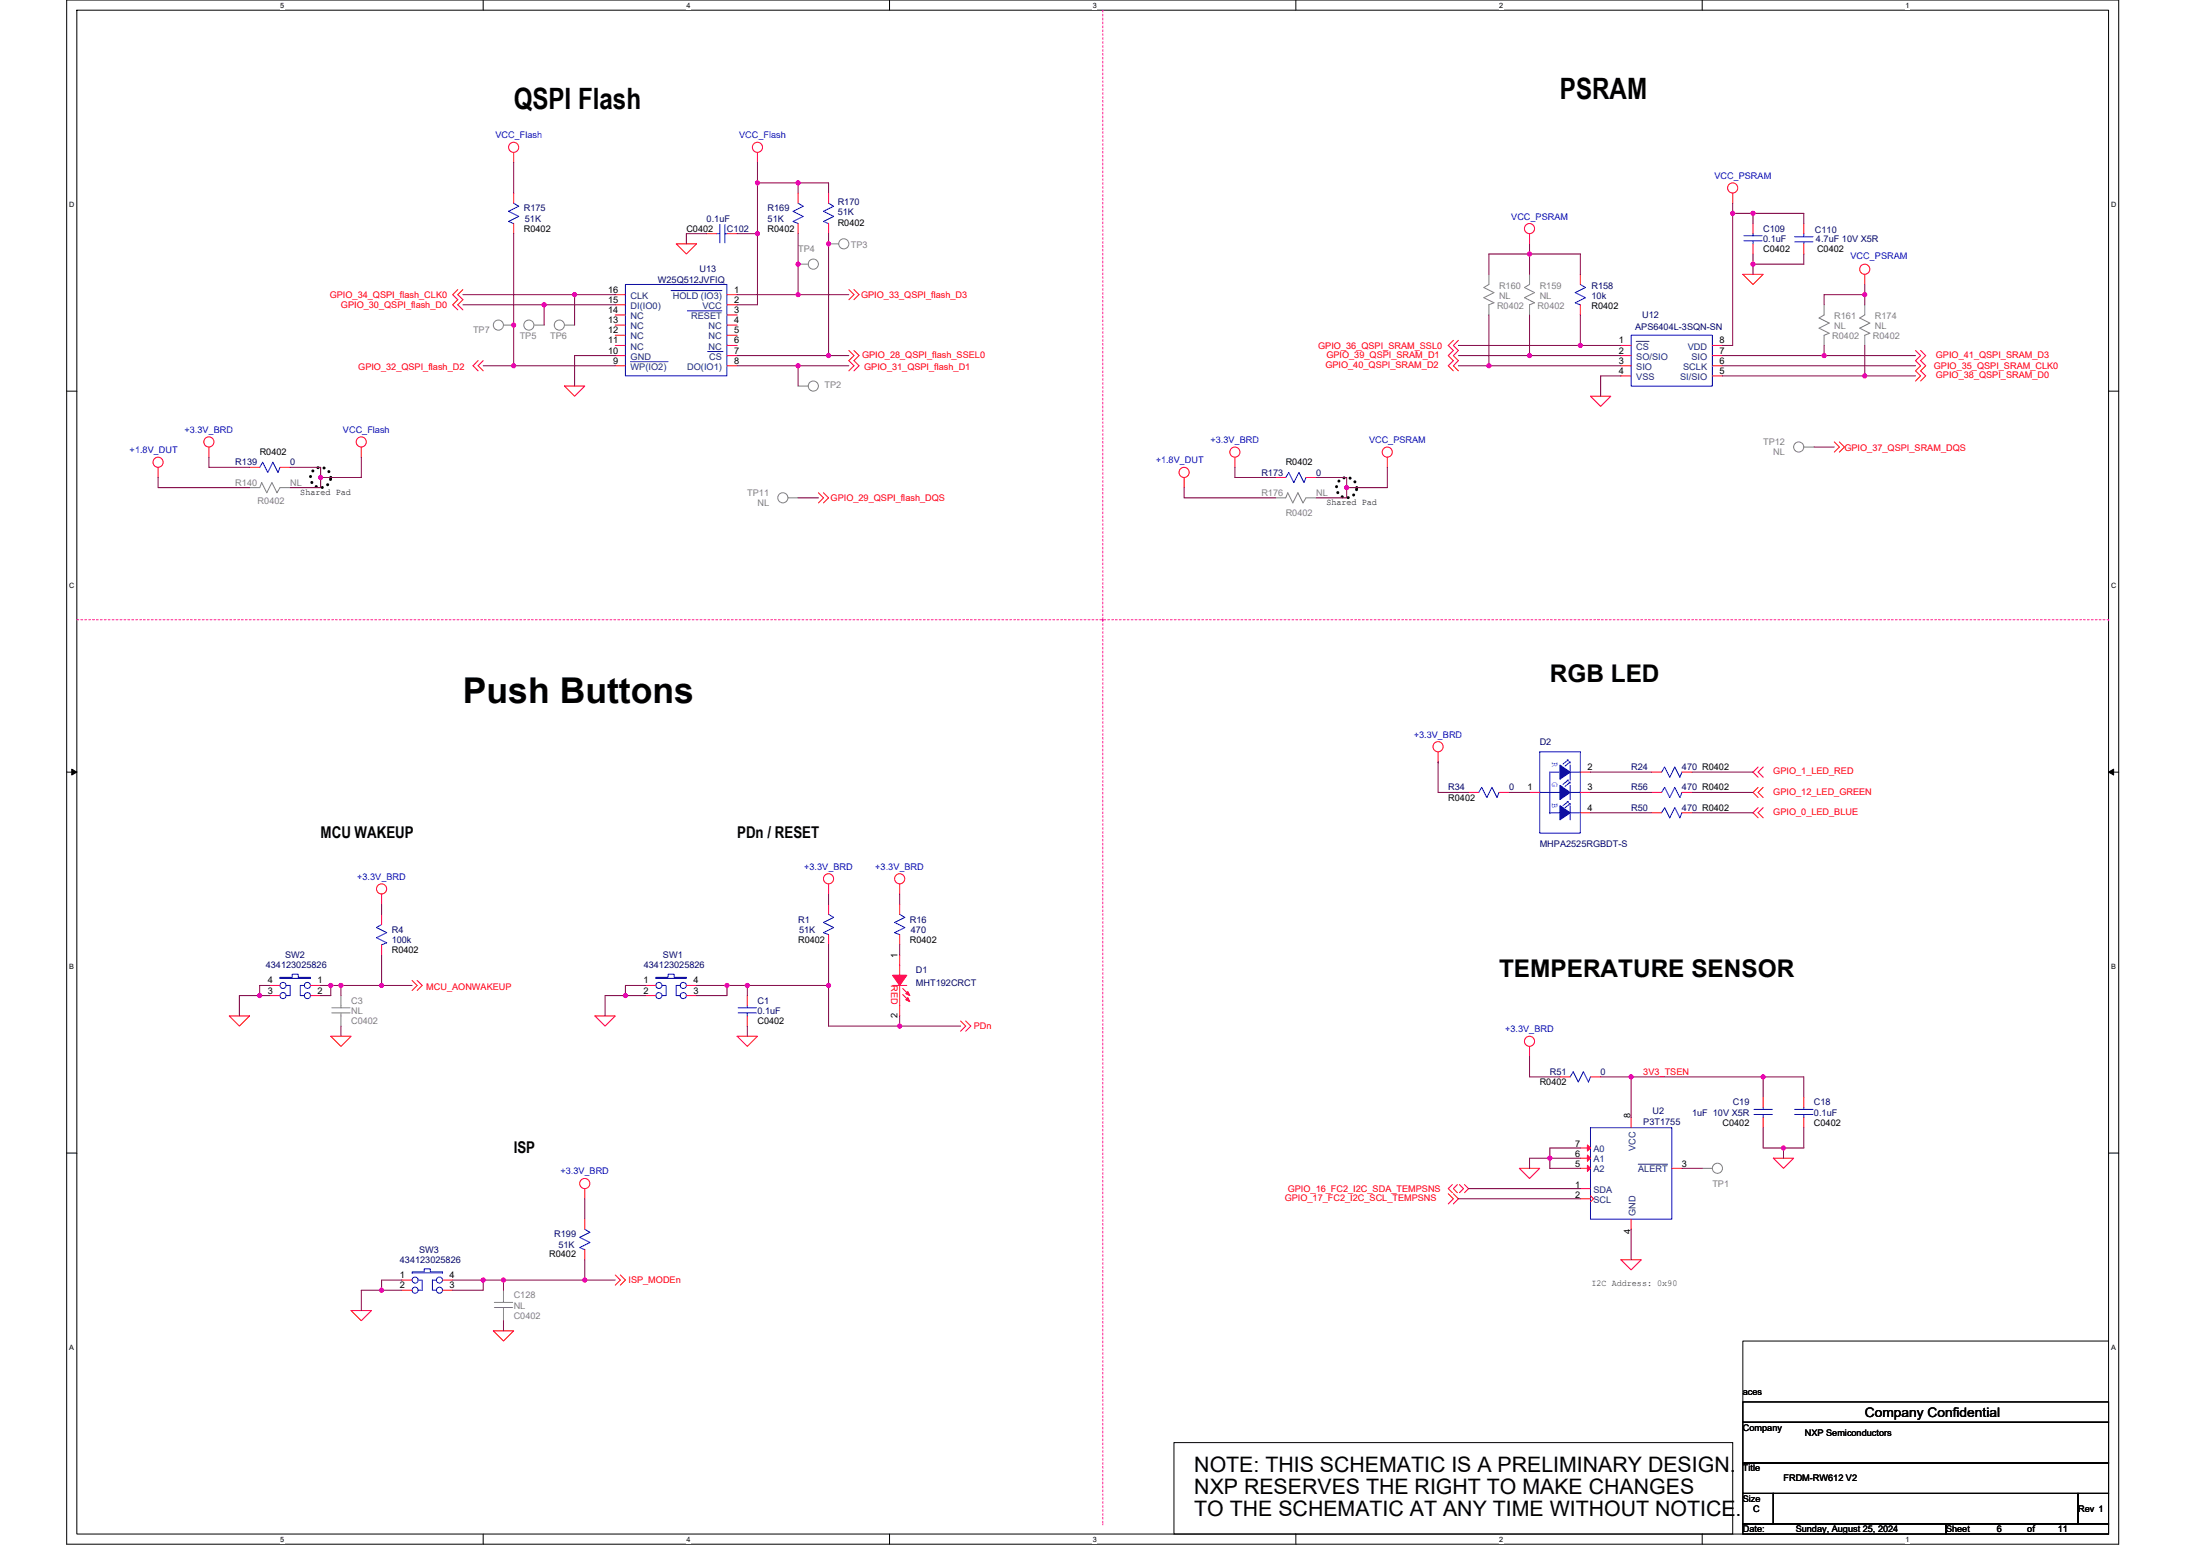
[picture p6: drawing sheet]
<svg xmlns="http://www.w3.org/2000/svg" width="594mm" height="420mm" viewBox="0 0 594 420" stroke-linecap="round" stroke-linejoin="round" font-family="sans-serif">
<path d="M18 0h554.1v417h-554.1zM20.7 2.8h548.7v411.4h-548.7z" fill="none" stroke="#000" stroke-width=".27"/>
<g fill="#fff">
<path d="M75.6 .3h1.1v2.2h-1.1z"/>
<path d="M75.6 414.5h1.1v2.2h-1.1z"/>
</g>
<path d="M130.5 0v2.8M130.5 414.2v2.8" fill="none" stroke="#000" stroke-width=".27"/>
<g fill="#fff">
<path d="M185.3 .3h1.1v2.2h-1.1z"/>
<path d="M185.3 414.5h1.1v2.2h-1.1z"/>
</g>
<path d="M240.2 0v2.8M240.2 414.2v2.8" fill="none" stroke="#000" stroke-width=".27"/>
<g fill="#fff">
<path d="M295.1 .3h1.1v2.2h-1.1z"/>
<path d="M295.1 414.5h1.1v2.2h-1.1z"/>
</g>
<path d="M349.9 0v2.8M349.9 414.2v2.8" fill="none" stroke="#000" stroke-width=".27"/>
<g fill="#fff">
<path d="M404.8 .3h1.1v2.2h-1.1z"/>
<path d="M404.8 414.5h1.1v2.2h-1.1z"/>
</g>
<path d="M459.7 0v2.8M459.7 414.2v2.8" fill="none" stroke="#000" stroke-width=".27"/>
<g fill="#fff">
<path d="M514.5 .3h1.1v2.2h-1.1z"/>
<path d="M514.5 414.5h1.1v2.2h-1.1z"/>
<path d="M18.7 54.2h1.4v2.2h-1.4z"/>
<path d="M570.1 54.2h1.4v2.2h-1.4z"/>
<path d="M18.7 157.1h1.4v2.1h-1.4z"/>
<path d="M570.1 157.1h1.4v2.1h-1.4z"/>
</g>
<path d="M18 105.6h2.7M569.4 105.6h2.7" fill="none" stroke="#000" stroke-width=".27"/>
<g fill="#fff">
<path d="M18.7 259.9h1.3v2.2h-1.3z"/>
<path d="M570.1 259.9h1.3v2.2h-1.3z"/>
</g>
<path d="M18 208.5h2.7M19.4 207.7l1.3 .8-1.3 .8zM569.4 208.5l1.4-.8v1.6zM569.4 208.5h2.7" fill="none" stroke="#000" stroke-width=".27"/>
<path d="M19.4 207.7l1.3 .8-1.3 .8zM569.4 208.5l1.4-.8v1.6z" fill="#000"/>
<g fill="#fff">
<path d="M18.7 362.8h1.3v2.2h-1.3z"/>
<path d="M570.1 362.8h1.3v2.2h-1.3z"/>
</g>
<path d="M18 311.4h2.7M569.4 311.4h2.7M470.6 378.6h98.8v5.5h-98.8zM569.4 362.1h-98.8v16.5M317 389.5h150.9v24.7h-150.9zM470.6 384.1h98.8v10.9h-98.8zM470.6 395h98.8v8.3h-98.8zM470.6 403.3h8.3v8.2h-8.3zM470.6 411.5h54.9v2.7h-54.9zM478.9 403.3h82.3v8.2h-82.3zM525.5 411.5h43.9v2.7h-43.9zM561.2 403.3h8.2v8.2h-8.2z" fill="none" stroke="#000" stroke-width=".27"/>
<path d="M297.8 2.8v164.5M20.7 167.3h548.7M297.8 167.3h.1M297.8 167.3v244.2M569.4 167.3h.1M297.8 411.5h.1" fill="none" stroke="#f0f" stroke-width=".27" stroke-dasharray=".5 .5"/>
<g fill="none" stroke="#000" stroke-width=".81" stroke-dasharray="0 1.6">
<circle cx="86.6" cy="128.9" r="2.74"/>
<circle cx="363.6" cy="131.7" r="2.74"/>
</g>
<g fill="none" stroke="#f00" stroke-width=".27">
<path d="M138.7 41.2v2.7M138.7 52.1v2.8M204.5 41.2v2.7M215.5 52.1v2.8M223.7 52.1v2.8M467.9 52.1v2.8M123.6 78.2l-1.4 1.4 1.4 1.3-1.4 1.4 1.4 1.4M125 78.2l-1.4 1.4 1.4 1.3-1.4 1.4 1.4 1.4M138.7 60.4v2.7M166.1 79.6h2.8M182.6 65.8h5.5l-2.8 2.8zM190.8 63.1h2.8"/>
<path d="M196.3 63.1h2.8M196.3 79.6h2.8M215.5 60.4v2.7M223.7 60.4v2.7M229.2 78.2l1.4 1.4-1.4 1.3M230.6 78.2l1.4 1.4-1.4 1.3M413 63.1v2.7M426.7 74.1v2.7M470.6 74.1h5.5l-2.7 2.7zM473.4 60.4v2.7M473.4 65.8v2.8M487.1 65.8v2.8"/>
<path d="M487.1 60.4v2.7M503.5 74.1v2.7M129.1 97.4l-1.4 1.4 1.4 1.3M130.5 97.4l-1.4 1.4 1.4 1.3M166.1 98.8h2.8M166.1 96h2.8M166.1 93.3h2.8M166.1 90.5h2.8M166.1 87.8h2.8M166.1 85h2.8M166.1 82.3h2.8M196.3 82.3h2.8"/>
<path d="M196.3 85h2.8M196.3 87.8h2.8M196.3 90.5h2.8M196.3 93.3h2.8M196.3 96h2.8M196.3 98.8h2.8M229.2 94.6l1.4 1.4-1.4 1.4 1.4 1.4-1.4 1.3M230.6 94.6l1.4 1.4-1.4 1.4 1.4 1.4-1.4 1.3M392.5 91.9l-1.4 1.4 1.4 1.3-1.4 1.4 1.4 1.4-1.4 1.4 1.4 1.3M393.8 91.9l-1.3 1.4 1.3 1.3-1.3 1.4 1.3 1.4-1.3 1.4 1.3 1.3M426.7 82.3v2.7M437.7 93.3h2.8"/>
<path d="M437.7 96h2.8M437.7 98.8h2.8M462.4 98.8h2.7M462.4 96h2.7M462.4 93.3h2.7M517.3 94.6l1.3 1.4-1.3 1.4 1.3 1.4-1.3 1.3 1.3 1.4-1.3 1.4M518.6 94.6l1.4 1.4-1.4 1.4 1.4 1.4-1.4 1.3 1.4 1.4-1.4 1.4M152.4 104.2h5.5l-2.7 2.8zM429.5 107h5.5l-2.8 2.7zM437.7 101.5h2.8M462.4 101.5h2.7M495.3 119.3l1.4 1.4-1.4 1.4"/>
<path d="M496.7 119.3l1.4 1.4-1.4 1.4M42.7 126.2v2.7M56.4 120.7v2.8M67.4 126.2h2.7M75.6 126.2h2.8M97.6 120.7v2.8M221 133.1l1.4 1.3-1.4 1.4M222.4 133.1l1.3 1.3-1.3 1.4M319.8 128.9v2.8M333.5 123.5v2.7M344.4 128.9h2.8M352.7 128.9h2.7"/>
<path d="M374.6 123.5v2.7M388.3 203v2.8M396.6 214h2.7M404.8 214h2.7M413 214h2.8M426.7 208.5h2.8M426.7 219.5h2.8M426.7 214h2.8M445.9 208.5h2.8M445.9 214h2.8M445.9 219.5h2.8M454.2 208.5h2.7"/>
<path d="M454.2 214h2.7M454.2 219.5h2.7M474.8 207.1l-1.4 1.4 1.4 1.4M474.8 212.6l-1.4 1.4 1.4 1.3M474.8 218.1l-1.4 1.4 1.4 1.3M476.1 207.1l-1.3 1.4 1.3 1.4M476.1 212.6l-1.3 1.4 1.3 1.3M476.1 218.1l-1.3 1.4 1.3 1.3M223.7 238.7v2.7M242.9 238.7v2.7M103 241.4v2.8M103 246.9v2.7"/>
<path d="M103 255.1v2.8M223.7 244.2v2.7M223.7 252.4v2.7M242.9 257.9v5.5M242.9 244.2v2.7M242.9 252.4v2.7M61.9 274.3h5.5l-2.8 2.8zM72.9 268.8h2.7M72.9 266.1h2.7M83.8 266.1h2.8M83.8 268.8h2.8M89.3 279.8h5.5l-2.7 2.8z"/>
<path d="M111.3 264.7l1.3 1.4-1.3 1.4M112.6 264.7l1.4 1.4-1.4 1.4M160.6 274.3h5.5l-2.7 2.8zM174.4 266.1h2.7M174.4 268.8h2.7M185.3 268.8h2.8M185.3 266.1h2.8M199.1 279.8h5.4l-2.7 2.8zM201.8 268.8v2.8M201.8 274.3v2.8M241 266.1h3.9M242.9 266.1v8.2"/>
<path d="M243.8 266.9l1.6 1.7M243.8 268.6l1.6 1.6M259.4 275.7l1.4 1.4-1.4 1.3M260.8 275.7l1.4 1.4-1.4 1.3M413 282.6v2.7M421.3 290.8h2.7M429.5 290.8h2.7M476.1 296.3v2.7M487.1 296.3v2.7M392.2 319.9l-1.1 1.1 1.1 1.1M393.5 319.9l-1 1.1 1 1.1M394.1 319.9l1.1 1.1-1.1 1.1"/>
<path d="M395.5 319.9l1.1 1.1-1.1 1.1M410.3 315.5h5.5l-2.8 2.7zM426.7 310h2.8M426.7 312.7h2.8M426.7 315.5h2.8M440.5 301.8v2.7M451.4 315.5h2.8M476.1 301.8v2.7M478.9 312.7h5.5l-2.8 2.8zM487.1 301.8v2.7M157.9 321v2.7M157.9 329.2v2.7"/>
<path d="M157.9 337.4v2.8M391.1 322.3l1.4 1.4-1.4 1.4M392.5 322.3l1.3 1.4-1.3 1.4M426.7 321h2.8M426.7 323.7h2.8M429.5 322.9l.8 .8-.8 .8M440.5 329.2v2.7M94.8 353.9h5.5l-2.7 2.7zM108.5 345.7h2.8M108.5 348.4h2.8M119.5 348.4h2.7M119.5 345.7h2.7"/>
<path d="M133.2 359.4h5.5l-2.7 2.7zM166.1 344.3l1.4 1.4-1.4 1.3M167.5 344.3l1.4 1.4-1.4 1.3M437.7 340.2h5.5l-2.7 2.7z"/>
<circle cx="138.7" cy="39.8" r="1.37"/>
<circle cx="204.5" cy="39.8" r="1.37"/>
<circle cx="467.9" cy="50.8" r="1.37"/>
<circle cx="413" cy="61.7" r="1.37"/>
<circle cx="503.5" cy="72.7" r="1.37"/>
<circle cx="56.4" cy="119.3" r="1.37"/>
<circle cx="97.5" cy="119.3" r="1.37"/>
<circle cx="42.7" cy="124.8" r="1.37"/>
<circle cx="319.7" cy="127.6" r="1.37"/>
<circle cx="333.5" cy="122.1" r="1.37"/>
<circle cx="374.6" cy="122.1" r="1.37"/>
<circle cx="388.3" cy="201.6" r="1.37"/>
<circle cx="223.7" cy="237.3" r="1.37"/>
<circle cx="242.9" cy="237.3" r="1.37"/>
<circle cx="103" cy="240" r="1.37"/>
<circle cx="413" cy="281.2" r="1.37"/>
<circle cx="157.9" cy="319.6" r="1.37"/>
</g>
<g fill="none" stroke="#808080" stroke-width=".27">
<path d="M215.5 71.3h2.8M223.7 65.8h2.8M402.1 74.1v2.7l-1.4 .8 2.7 1.4-2.7 1.4 2.7 1.4-1.3 .5v2.7M413 74.1v2.7l-1.3 .8 2.7 1.4-2.7 1.4 2.7 1.4-1.4 .5v2.7M136 87.8h2.7M144.2 87.8h2.7M152.4 87.8h2.8M492.6 82.3v2.7l-1.4 .9 2.7 1.3-2.7 1.4 2.7 1.4-1.3 .5v2.8M503.5 82.3v2.7l-1.3 .9 2.7 1.3-2.7 1.4 2.7 1.4-1.4 .5v2.8M215.5 104.2h2.8M67.4 131.7h2.7l.6-1.4 1.3 2.8 1.4-2.8 1.4 2.8 .8-1.4h2.8M212.8 134.4h2.7"/>
<path d="M344.4 134.4h2.8l.5-1.3 1.4 2.7 1.4-2.7 1.3 2.7 .9-1.4h2.7M487.1 120.7h2.7M89.6 273.5h4.9M89.6 272.1h4.9M92.1 273.5v3.6M92.1 268.8v3.3M459.7 315.5h2.7M133.5 353.1h4.9M133.5 351.7h4.9M136 348.4v3.3M136 353.1v3.5"/>
<circle cx="219.6" cy="71.3" r="1.37"/>
<circle cx="227.9" cy="65.8" r="1.37"/>
<circle cx="134.6" cy="87.8" r="1.37"/>
<circle cx="142.8" cy="87.8" r="1.37"/>
<circle cx="151" cy="87.8" r="1.37"/>
<circle cx="219.6" cy="104.2" r="1.37"/>
<circle cx="211.4" cy="134.4" r="1.37"/>
<circle cx="485.7" cy="120.7" r="1.37"/>
<circle cx="463.8" cy="315.5" r="1.37"/>
</g>
<g fill="none" stroke="#00f" stroke-width=".27">
<path d="M138.7 54.9l1.4 .8-2.8 1.4 2.8 1.3-2.8 1.4 1.4 .6M215.5 54.9l1.4 .8-2.8 1.4 2.8 1.3-2.8 1.4 1.4 .6M223.7 54.9l1.4 .8-2.7 1.4 2.7 1.3-2.7 1.4 1.3 .6M168.9 76.8h27.4v24.7h-27.4zM181.2 78.5h13.7M193.6 63.1h.8M194.4 60.6v5M195.8 63.1h.5M195.8 60.6v5M426.7 76.8l1.4 .8-2.7 1.4 2.7 1.4-2.7 1.4 1.3 .5M470.9 65h4.9M470.9 63.6h4.9"/>
<path d="M473.4 63.1v.5M473.4 65v.8M484.6 63.9h5M484.6 65.3h5M487.1 65.3v.5M487.1 63.1v.8M170.2 97.7h10.2M185.6 83.9h9.3M191.1 94.9h4.1M440.5 90.5h21.9v13.7h-21.9zM75.6 126.2l-.5 1.4-1.4-2.8-1.4 2.8-1.4-2.8-.8 1.4M352.7 128.9l-.6 1.4-1.3-2.7-1.4 2.7-1.4-2.7-.8 1.3"/>
<path d="M399.3 214l.8-1.4 1.4 2.7 1.4-2.7 1.3 2.7 .6-1.3M415.8 203h10.9v21.9h-10.9zM415.8 214h5.5M418.5 219.5h.1M418.5 219.5h2.8M421.3 208.5h-2.8v11M423.2 205.2h.3l-1.4 1.1M423.2 210.7h.3M423.2 216.5h.3M423.5 210.7l-1.4 1.1M423.5 216.5l-1.4 1M423.5 205.2v.3"/>
<path d="M423.5 210.7v.3M423.5 216.5v.2M423.7 211.2h.3M423.7 217h.3M423.7 205.8h.3l-1.4 1M424 208.5h.1M424 210.4h.1M424 208.5h2.7M424 206.6v3.8M424 212.1v3.8M424 214h2.7M424 217.5v3.9"/>
<path d="M424 219.5h2.7M424 205.8v.2M424 211.2v.3M424 217v.3M424 211.2l-1.4 1.1M424 217l-1.4 1.1M448.7 214l.8-1.4 1.4 2.7 1.4-2.7 1.3 2.7 .6-1.3M454.2 208.5l-.6 1.4-1.3-2.8-1.4 2.8-1.4-2.8-.8 1.4M454.2 219.5l-.6 1.3-1.3-2.7-1.4 2.7-1.4-2.7-.8 1.4M103 249.6l-1.3 .9 2.7 1.3-2.7 1.4 2.7 1.4-1.4 .5M223.7 246.9l1.4 .8-2.7 1.4 2.7 1.4-2.7 1.3 1.3 .6M242.9 246.9l1.4 .8-2.7 1.4 2.7 1.4-2.7 1.3 1.3 .6"/>
<path d="M75.6 263.9h3.3v-.8h1.7v.8h3.2v.3h-8.2zM77.3 266.1h1.1v2.7h-1.1M82.2 266.1h-1.1v2.7h1.1M177.1 263.9h3.3v-.8h1.6v.8h3.3v.3h-8.2zM178.8 266.1h1.1v2.7h-1.1M183.7 266.1h-1.1v2.7h1.1M199.3 273.5h5M199.3 272.1h5M201.8 271.6v.5M201.8 273.5v.8M429.5 290.8l-.6 1.4-1.3-2.8-1.4 2.8-1.4-2.8-.8 1.4M473.7 299.6h4.9"/>
<path d="M476.1 299v.6M484.6 299.6h5M487.1 299v.6M429.5 304.5h21.9v24.7h-21.9zM473.7 300.9h4.9M476.1 300.9v.9M484.6 300.9h5M487.1 300.9v.9M157.9 331.9l1.4 .9-2.8 1.3 2.8 1.4-2.8 1.4 1.4 .5M111.3 343.5h3.3v-.9h1.6v.9h3.3v.2h-8.2zM112.9 345.7h1.1v2.7h-1.1M117.9 345.7h-1.1v2.7h1.1"/>
<circle cx="76.4" cy="266.1" r=".82"/>
<circle cx="76.4" cy="268.8" r=".82"/>
<circle cx="83" cy="266.1" r=".82"/>
<circle cx="83" cy="268.8" r=".82"/>
<circle cx="177.9" cy="266.1" r=".82"/>
<circle cx="177.9" cy="268.8" r=".82"/>
<circle cx="184.5" cy="266.1" r=".82"/>
<circle cx="184.5" cy="268.8" r=".82"/>
<circle cx="112.1" cy="348.4" r=".82"/>
<circle cx="112.1" cy="345.6" r=".82"/>
<circle cx="118.7" cy="345.6" r=".82"/>
<circle cx="118.7" cy="348.4" r=".82"/>
</g>
<g fill="#f00" stroke="#f00" stroke-width=".27">
<path d="M428.7 309.2l.8 .8-.8 .8z"/>
<path d="M428.7 311.9l.8 .8-.8 .9z"/>
<path d="M428.7 314.7l.8 .8-.8 .8z"/>
<path d="M241 263.4h3.9l-2 2.7z" fill-rule="evenodd"/>
<path d="M245.1 269.4l.6 1.1-1.1-.6z" fill-rule="evenodd"/>
<path d="M245.1 267.7l.6 1.1-1.1-.5z" fill-rule="evenodd"/>
</g>
<g fill="#00f" stroke="#00f" stroke-width=".27">
<path d="M421.3 206.6l2.7 1.9-2.7 1.9z" fill-rule="evenodd"/>
<path d="M421.3 212.1l2.7 1.9-2.7 1.9z" fill-rule="evenodd"/>
<path d="M421.3 217.5l2.7 2-2.7 1.9z" fill-rule="evenodd"/>
</g>
<path d="M441.8 92.2h3.5M442.4 314.4h7.9" fill="none" stroke="#004080" stroke-width=".27"/>
<g fill="none" stroke="#800040" stroke-width=".27">
<path d="M138.7 43.9v8.2M204.5 43.9v5.5M204.5 49.4v13.7M204.5 49.4h11M215.5 49.4v2.7M215.5 49.4h8.2v2.7M467.9 54.9v2.7M467.9 57.6v35.7h-2.8M467.9 57.6h5.5M473.4 57.6v2.8M473.4 57.6h13.7v2.8M125 79.6h30.2"/>
<path d="M138.7 63.1v35.7M155.2 79.6h10.9M155.2 79.6v8.2M190.8 63.1h-5.5v2.7M199.1 79.6h16.4M199.1 63.1h5.4M204.5 63.1v19.2h-5.4M215.5 63.1v16.5M215.5 79.6h13.7M223.7 63.1v32.9M402.1 74.1v-5.5h10.9v5.5M413 65.8v2.8h13.7v5.5"/>
<path d="M473.4 71.3v2.8M473.4 68.6v2.7M487.1 68.6v2.7h-13.7M503.5 79.6h-10.9v2.7M503.5 79.6v2.7M503.5 76.8v2.8M125 82.3h21.9M130.5 98.8h8.2M138.7 98.8h27.4M146.9 82.3v5.5M146.9 82.3h19.2M166.1 96h-10.9v8.2"/>
<path d="M199.1 96h24.6M199.1 98.8h16.4M215.5 98.8v5.4M215.5 98.8h13.7M223.7 96h5.5M393.8 96h19.2M393.8 93.3h32.9M393.8 98.8h8.3M402.1 98.8h35.6M402.1 85v13.8M413 96h24.7M413 85v11"/>
<path d="M426.7 93.3h11M426.7 85v8.3M465.1 98.8h52.2M465.1 96h27.5M492.6 96h24.7M492.6 93.3v2.7M503.5 93.3v8.2M437.7 101.5h-5.5v5.5M465.1 101.5h38.4M503.5 101.5h13.8M42.7 128.9v2.8h24.7M56.4 123.5v2.7h11"/>
<path d="M78.4 126.2h8.2v2.7M86.6 128.9v2.8h-8.2M97.6 123.5v5.4h-11M215.5 134.4h5.5M319.8 131.7v2.7h24.6M333.5 126.2v2.7h10.9M355.4 128.9h8.2v2.8M363.6 131.7v2.7h-8.2M374.6 126.2v5.5h-11M489.8 120.7h5.5M388.3 205.8h.1M388.3 205.8v8.2h8.3"/>
<path d="M407.5 214h5.5M429.5 208.5h16.4M429.5 214h16.4M429.5 219.5h16.4M456.9 208.5h16.5M456.9 214h16.5M456.9 219.5h16.5M103 244.2v2.7M103 257.9v8.2M223.7 241.4v2.8M223.7 255.1v11M242.9 255.1v2.8"/>
<path d="M242.9 241.4v2.8M72.9 266.1h-2.8v2.7M72.9 268.8h-8.3v5.5M86.6 266.1h2.7v2.7h-2.7M89.3 266.1h2.8M92.1 266.1h10.9M92.1 277.1v2.7M92.1 266.1v2.7M103 266.1h8.3M168.9 268.8h5.5M168.9 268.8h-5.5v5.5M174.4 266.1h-5.5v2.7"/>
<path d="M188.1 266.1h8.2M196.3 266.1h5.5M196.3 266.1v2.7h-8.2M201.8 266.1v2.7M201.8 277.1v2.7M201.8 266.1h21.9M223.7 266.1v11h19.2M242.9 274.3v2.8h16.5M413 285.3v5.5h8.3M432.2 290.8h8.3M440.5 290.8h35.6M440.5 290.8v11"/>
<path d="M476.1 290.8h11v5.5M476.1 290.8v5.5M418.5 312.7h-5.5v2.8M418.5 312.7v2.8h8.2M418.5 312.7h8.2M426.7 310h-8.2v2.7M454.2 315.5h5.5M476.1 304.5v5.5h5.5M481.6 310v2.7M487.1 304.5v5.5h-5.5M157.9 323.7v5.5M393.8 323.7h32.9"/>
<path d="M396.6 321h30.1M440.5 331.9v8.3M103 348.4h-5.4v5.5M103 348.4h5.5M108.5 345.7h-5.5v2.7M122.2 345.7h8.3M130.5 345.7v2.7h-8.3M130.5 345.7h5.5M136 345.7h21.9M136 345.7v2.7M136 356.6v2.8M157.9 345.7h8.2"/>
<path d="M157.9 340.2v5.5"/>
</g>
<g fill="#f0f" stroke="#f0f" stroke-width=".27">
<circle cx="70.1" cy="268.8" r=".54"/>
<circle cx="103" cy="266.1" r=".55"/>
<circle cx="92.1" cy="266.1" r=".55"/>
<circle cx="89.3" cy="266.1" r=".55"/>
<circle cx="440.4" cy="290.8" r=".54"/>
<circle cx="476.1" cy="290.8" r=".55"/>
<circle cx="481.6" cy="310" r=".54"/>
<circle cx="418.5" cy="312.7" r=".54"/>
<circle cx="223.7" cy="266.1" r=".55"/>
<circle cx="168.9" cy="268.8" r=".54"/>
<circle cx="196.3" cy="266.1" r=".55"/>
<circle cx="201.8" cy="266.1" r=".55"/>
<circle cx="242.9" cy="277.1" r=".55"/>
<circle cx="103" cy="348.4" r=".55"/>
<circle cx="130.5" cy="345.6" r=".55"/>
<circle cx="136" cy="345.6" r=".54"/>
<circle cx="157.9" cy="345.6" r=".55"/>
<circle cx="503.5" cy="101.5" r=".55"/>
<circle cx="413" cy="96" r=".54"/>
<circle cx="402" cy="98.8" r=".55"/>
<circle cx="492.6" cy="96" r=".54"/>
<circle cx="426.7" cy="93.3" r=".54"/>
<circle cx="413" cy="68.6" r=".54"/>
<circle cx="473.4" cy="71.3" r=".55"/>
<circle cx="473.4" cy="57.6" r=".55"/>
<circle cx="467.9" cy="57.6" r=".54"/>
<circle cx="503.5" cy="79.6" r=".54"/>
<circle cx="86.6" cy="128.9" r=".55"/>
<circle cx="363.6" cy="131.7" r=".54"/>
<circle cx="204.5" cy="63.1" r=".54"/>
<circle cx="204.5" cy="49.4" r=".54"/>
<circle cx="138.7" cy="87.8" r=".54"/>
<circle cx="215.5" cy="71.3" r=".55"/>
<circle cx="223.7" cy="65.8" r=".54"/>
<circle cx="155.2" cy="79.6" r=".54"/>
<circle cx="215.5" cy="79.6" r=".54"/>
<circle cx="146.9" cy="82.3" r=".55"/>
<circle cx="223.7" cy="96" r=".55"/>
<circle cx="138.7" cy="98.8" r=".54"/>
<circle cx="215.5" cy="98.8" r=".55"/>
<circle cx="215.5" cy="49.4" r=".54"/>
</g>
<text font-size="9.6" x="125" y="189.7">Push Buttons</text>
<g font-size="7.9">
<text x="138.7" y="29.4">QSPI Flash</text>
<text x="421.3" y="26.6">PSRAM</text>
</g>
<g font-size="6.6">
<text x="418.5" y="184.3">RGB LED</text>
<text x="404.8" y="263.8">TEMPERATURE SENSOR</text>
</g>
<g font-size="5.8">
<text x="322.5" y="397.5">NOTE: THIS SCHEMATIC IS A PRELIMINARY DESIGN.</text>
<text x="322.5" y="403.4">NXP RESERVES THE RIGHT TO MAKE CHANGES</text>
<text x="322.5" y="409.4">TO THE SCHEMATIC AT ANY TIME WITHOUT NOTICE.</text>
</g>
<g font-size="4.4">
<text x="86.6" y="226.3">MCU WAKEUP</text>
<text x="199.1" y="226.3">PDn / RESET</text>
<text x="138.7" y="311.3">ISP</text>
</g>
<text font-size="3.6" x="503.5" y="382.6">Company Confidential</text>
<g font-size="2.5" fill="#00f">
<text x="133.8" y="37.3">VCC_Flash</text>
<text x="199.6" y="37.3">VCC_Flash</text>
<text x="463" y="48.3">VCC_PSRAM</text>
<text x="408.1" y="59.3">VCC_PSRAM</text>
<text x="499.7" y="70">VCC_PSRAM</text>
<text x="49.8" y="116.9">+3.3V_BRD</text>
<text x="92.6" y="116.9">VCC_Flash</text>
<text x="326.9" y="119.6">+3.3V_BRD</text>
<text x="369.7" y="119.6">VCC_PSRAM</text>
<text x="35" y="122.4">+1.8V_DUT</text>
<text x="312.1" y="125.1">+1.8V_DUT</text>
<text x="381.8" y="199.2">+3.3V_BRD</text>
<text x="419.2" y="205.8" transform="rotate(90 419.2 205.8)">R</text>
<text x="419.2" y="211.2" transform="rotate(90 419.2 211.2)">G</text>
<text x="419.2" y="216.7" transform="rotate(90 419.2 216.7)">B</text>
<text x="96.5" y="237.6">+3.3V_BRD</text>
<text x="217.2" y="234.8">+3.3V_BRD</text>
<text x="236.4" y="234.8">+3.3V_BRD</text>
<text x="406.4" y="278.7">+3.3V_BRD</text>
<text x="151.3" y="317.1">+3.3V_BRD</text>
</g>
<g font-size="2.5" fill="#000080">
<text x="141.5" y="57.1">R175</text>
<text x="141.7" y="59.8">51K</text>
<text x="190.8" y="59.8">0.1uF</text>
<text x="207.3" y="57.1">R169</text>
<text x="207.3" y="59.8">51K</text>
<text x="226.2" y="55.4">R170</text>
<text x="226.2" y="58.2">51K</text>
<text x="196.3" y="62.6">C102</text>
<text x="476.1" y="62.6">C109</text>
<text x="476.1" y="65.3">0.1uF</text>
<text x="490.1" y="62.8">C110</text>
<text x="490.4" y="65.3">4.7uF 10V X5R</text>
<text x="177.7" y="76.3">W25Q512JVFIQ</text>
<text x="188.9" y="73.5">U13</text>
<text x="429.8" y="77.9">R158</text>
<text x="429.8" y="80.7">10k</text>
<text x="441.6" y="89.2">APS6404L-3SQN-SN</text>
<text x="443.5" y="85.9">U12</text>
<text x="63.5" y="125.7">R139</text>
<text x="78.4" y="125.7">0</text>
<text x="340.6" y="128.4">R173</text>
<text x="355.4" y="128.4">0</text>
<text x="415.8" y="201.1">D2</text>
<text x="440.5" y="208">R24</text>
<text x="454.2" y="208">470 R0402</text>
<text x="391.1" y="213.4">R34</text>
<text x="407.5" y="213.4">0</text>
<text x="440.5" y="213.4">R56</text>
<text x="454.2" y="213.4">470 R0402</text>
<text x="440.5" y="218.9">R50</text>
<text x="454.2" y="218.9">470 R0402</text>
<text x="415.8" y="228.8">MHPA2525RGBDT-S</text>
<text x="105.8" y="251.9">R4</text>
<text x="215.5" y="249.1">R1</text>
<text x="215.8" y="251.9">51K</text>
<text x="245.7" y="249.1">R16</text>
<text x="246" y="251.9">470</text>
<text x="105.8" y="254.6">100k</text>
<text x="71.8" y="261.5">434123025826</text>
<text x="77" y="258.7">SW2</text>
<text x="173.8" y="261.5">434123025826</text>
<text x="179" y="258.7">SW1</text>
<text x="247.3" y="262.8">D1</text>
<text x="247.3" y="266.1">MHT192CRCT</text>
<text x="204.5" y="271">C1</text>
<text x="204.5" y="273.8">0.1uF</text>
<text x="418.5" y="290.3">R51</text>
<text x="432.2" y="290.3">0</text>
<text x="467.9" y="298.5">C19</text>
<text x="489.8" y="298.5">C18</text>
<text x="443.8" y="303.7">P3T1755</text>
<text x="446.2" y="300.7">U2</text>
<text x="456.9" y="301.2">1uF 10V X5R</text>
<text x="489.8" y="301.2">0.1uF</text>
<text x="149.7" y="334.1">R199</text>
<text x="108" y="341">434123025826</text>
<text x="113.2" y="338.3">SW3</text>
<text x="150.8" y="336.9">51K</text>
</g>
<g font-size="2.5">
<text x="141.5" y="62.6">R0402</text>
<text x="185.3" y="62.6">C0402</text>
<text x="207.3" y="62.6">R0402</text>
<text x="226.2" y="60.9">R0402</text>
<text x="476.1" y="68.1">C0402</text>
<text x="490.7" y="68.1">C0402</text>
<text x="164.2" y="81.7">15</text>
<text x="164.2" y="79">16</text>
<text x="198.2" y="81.7">2</text>
<text x="198.2" y="79">1</text>
<text x="429.8" y="83.4">R0402</text>
<text x="164.2" y="90">12</text>
<text x="164.2" y="87.2">13</text>
<text x="164.2" y="84.5">14</text>
<text x="198.2" y="84.5">3</text>
<text x="198.2" y="87.2">4</text>
<text x="198.2" y="90">5</text>
<text x="164.2" y="95.5">10</text>
<text x="164.2" y="92.7">11</text>
<text x="198.2" y="95.5">7</text>
<text x="198.2" y="92.7">6</text>
<text x="437.2" y="95.5">2</text>
<text x="437.2" y="92.7">1</text>
<text x="464.3" y="92.7">8</text>
<text x="464.3" y="95.5">7</text>
<text x="165.6" y="98.2">9</text>
<text x="198.2" y="98.2">8</text>
<text x="437.2" y="98.2">3</text>
<text x="437.2" y="100.9">4</text>
<text x="464.3" y="100.9">5</text>
<text x="464.3" y="98.2">6</text>
<text x="70.1" y="122.9">R0402</text>
<text x="347.2" y="125.7">R0402</text>
<text x="81.1" y="133.7">Shared Pad</text>
<text x="358.2" y="136.4">Shared Pad</text>
<text x="428.7" y="207.9">2</text>
<text x="412.5" y="213.4">1</text>
<text x="428.7" y="213.4">3</text>
<text x="391.1" y="216.2">R0402</text>
<text x="428.7" y="218.9">4</text>
<text x="105.8" y="257.3">R0402</text>
<text x="215.5" y="254.6">R0402</text>
<text x="245.7" y="254.6">R0402</text>
<text x="242.4" y="258.7" transform="rotate(-90 242.4 258.7)">1</text>
<text x="72.3" y="268.3">3</text>
<text x="72.3" y="265.5">4</text>
<text x="85.8" y="265.5">1</text>
<text x="85.8" y="268.3">2</text>
<text x="173.8" y="265.5">1</text>
<text x="173.8" y="268.3">2</text>
<text x="187.3" y="268.3">3</text>
<text x="187.3" y="265.5">4</text>
<text x="242.4" y="274.9" transform="rotate(-90 242.4 274.9)">2</text>
<text x="204.5" y="276.5">C0402</text>
<text x="415.8" y="293">R0402</text>
<text x="440.3" y="301.8" transform="rotate(-90 440.3 301.8)">8</text>
<text x="465.1" y="304">C0402</text>
<text x="489.8" y="304">C0402</text>
<text x="425.4" y="309.7">7</text>
<text x="425.4" y="312.5">6</text>
<text x="425.4" y="315.2">5</text>
<text x="454.2" y="315.2">3</text>
<text x="425.4" y="320.7">1</text>
<text x="425.4" y="323.4">2</text>
<text x="440.3" y="333.3" transform="rotate(-90 440.3 333.3)">4</text>
<text x="148.3" y="339.4">R0402</text>
<text x="108" y="345.1">1</text>
<text x="108" y="347.8">2</text>
<text x="121.4" y="347.8">3</text>
<text x="121.4" y="345.1">4</text>
<text x="470.6" y="376.7">aces</text>
<text x="470.6" y="386.3">Company</text>
<text x="487.4" y="387.6">NXP Semiconductors</text>
<text x="470.6" y="397.2">Title</text>
<text x="481.6" y="400">FRDM-RW612 V2</text>
<text x="470.6" y="405.5">Size</text>
<text x="470.6" y="413.7">Date:</text>
<text x="473.4" y="408.2">C</text>
<text x="484.9" y="413.7">Sunday, August 25, 2024</text>
<text x="525.5" y="413.7">Sheet</text>
<text x="539.2" y="413.7">6</text>
<text x="547.4" y="413.7">of</text>
<text x="555.7" y="413.7">11</text>
<text x="561.2" y="408.2">Rev 1</text>
</g>
<g font-size="2.5" fill="#808080">
<text x="215.5" y="68.1">TP4</text>
<text x="229.8" y="67">TP3</text>
<text x="404.8" y="77.9">R160</text>
<text x="415.8" y="77.9">R159</text>
<text x="404.2" y="83.4">R0402</text>
<text x="404.8" y="80.7">NL</text>
<text x="415.2" y="83.4">R0402</text>
<text x="415.8" y="80.7">NL</text>
<text x="495.3" y="86.2">R161</text>
<text x="495.3" y="88.9">NL</text>
<text x="506.3" y="86.2">R174</text>
<text x="506.3" y="88.9">NL</text>
<text x="127.7" y="90">TP7</text>
<text x="140.3" y="91.7">TP5</text>
<text x="148.6" y="91.7">TP6</text>
<text x="494.8" y="91.7">R0402</text>
<text x="505.7" y="91.7">R0402</text>
<text x="222.6" y="104.8">TP2</text>
<text x="476.1" y="120.2">TP12</text>
<text x="478.9" y="122.9">NL</text>
<text x="63.5" y="131.1">R140</text>
<text x="78.4" y="131.1">NL</text>
<text x="69.6" y="136.1">R0402</text>
<text x="201.8" y="133.9">TP11</text>
<text x="204.5" y="136.6">NL</text>
<text x="340.6" y="133.9">R176</text>
<text x="355.4" y="133.9">NL</text>
<text x="347.2" y="139.4">R0402</text>
<text x="94.8" y="271">C3</text>
<text x="94.8" y="273.8">NL</text>
<text x="94.8" y="276.5">C0402</text>
<text x="462.4" y="320.4">TP1</text>
<text x="138.7" y="350.6">C128</text>
<text x="138.7" y="353.3">NL</text>
<text x="138.7" y="356.1">C0402</text>
</g>
<g font-size="2.5" fill="#f00">
<text x="89.1" y="80.4">GPIO_34_QSPI_flash_CLK0</text>
<text x="92.1" y="83.1">GPIO_30_QSPI_flash_D0</text>
<text x="232.5" y="80.4">GPIO_33_QSPI_flash_D3</text>
<text x="356" y="94.1">GPIO_36_QSPI_SRAM_SSL0</text>
<text x="96.7" y="99.9">GPIO_32_QSPI_flash_D2</text>
<text x="232.8" y="96.6">GPIO_28_QSPI_flash_SSEL0</text>
<text x="233.3" y="99.9">GPIO_31_QSPI_flash_D1</text>
<text x="357.9" y="99.3">GPIO_40_QSPI_SRAM_D2</text>
<text x="358.2" y="96.6">GPIO_39_QSPI_SRAM_D1</text>
<text x="522.2" y="99.6">GPIO_35_QSPI_SRAM_CLK0</text>
<text x="522.8" y="96.6">GPIO_41_QSPI_SRAM_D3</text>
<text x="522.8" y="102.1">GPIO_38_QSPI_SRAM_D0</text>
<text x="498.1" y="121.8">GPIO_37_QSPI_SRAM_DQS</text>
<text x="224.3" y="135.3">GPIO_29_QSPI_flash_DQS</text>
<text x="478.9" y="209.1">GPIO_1_LED_RED</text>
<text x="478.9" y="214.5">GPIO_12_LED_GREEN</text>
<text x="478.9" y="220">GPIO_0_LED_BLUE</text>
<text x="115.1" y="267.2">MCU_AONWAKEUP</text>
<text x="240.7" y="266.1" transform="rotate(90 240.7 266.1)">RED</text>
<text x="263" y="277.9">PDn</text>
<text x="443.8" y="290.2">3V3_TSEN</text>
<text x="347.7" y="321.8">GPIO_16_FC2_I2C_SDA_TEMPSNS</text>
<text x="346.9" y="324.3">GPIO_17_FC2_I2C_SCL_TEMPSNS</text>
<text x="169.7" y="346.5">ISP_MODEn</text>
</g>
<g font-size="2.5" fill="#004080">
<text x="170.3" y="83.4">DI(IO0)</text>
<text x="170.3" y="80.7">CLK</text>
<text x="181.7" y="80.7">HOLD (IO3)</text>
<text x="189.7" y="83.4">VCC</text>
<text x="170.3" y="88.9">NC</text>
<text x="170.3" y="86.2">NC</text>
<text x="186.6" y="86.2">RESET</text>
<text x="191.3" y="88.9">NC</text>
<text x="170.3" y="94.4">NC</text>
<text x="170.3" y="91.6">NC</text>
<text x="191.3" y="91.6">NC</text>
<text x="191.3" y="94.4">NC</text>
<text x="441.8" y="94.4">CS</text>
<text x="455.8" y="94.4">VDD</text>
<text x="170.3" y="99.9">WP(IO2)</text>
<text x="170.3" y="97.1">GND</text>
<text x="185.5" y="99.9">DO(IO1)</text>
<text x="191.5" y="97.1">CS</text>
<text x="441.8" y="97.1">SO/SIO</text>
<text x="441.8" y="99.9">SIO</text>
<text x="454.5" y="99.9">SCLK</text>
<text x="456.7" y="97.1">SIO</text>
<text x="441.8" y="102.6">VSS</text>
<text x="453.7" y="102.6">SI/SIO</text>
<text x="430.3" y="311.1">A0</text>
<text x="441.6" y="310.8" transform="rotate(-90 441.6 310.8)">VCC</text>
<text x="430.3" y="313.8">A1</text>
<text x="430.3" y="316.6">A2</text>
<text x="442.4" y="316.6">ALERT</text>
<text x="430.3" y="322.1">SDA</text>
<text x="430.3" y="324.8">SCL</text>
<text x="441.6" y="328.4" transform="rotate(-90 441.6 328.4)">GND</text>
</g>
<text font-size="2.5" fill="#008000" x="429.8" y="347.4">I2C Address: 0x90</text>
<g font-size="2">
<text x="75.6" y="2.1">5</text>
<text x="185.3" y="2.1">4</text>
<text x="295.1" y="2.1">3</text>
<text x="404.8" y="2.1">2</text>
<text x="514.5" y="2.1">1</text>
<text x="18.7" y="55.9">D</text>
<text x="570.1" y="55.9">D</text>
<text x="18.7" y="158.8">C</text>
<text x="570.1" y="158.8">C</text>
<text x="18.7" y="261.7">B</text>
<text x="570.1" y="261.7">B</text>
<text x="18.7" y="364.6">A</text>
<text x="570.1" y="364.6">A</text>
<text x="75.6" y="416.3">5</text>
<text x="185.3" y="416.3">4</text>
<text x="295.1" y="416.3">3</text>
<text x="404.8" y="416.3">2</text>
<text x="514.5" y="416.3">1</text>
</g>
</svg>
